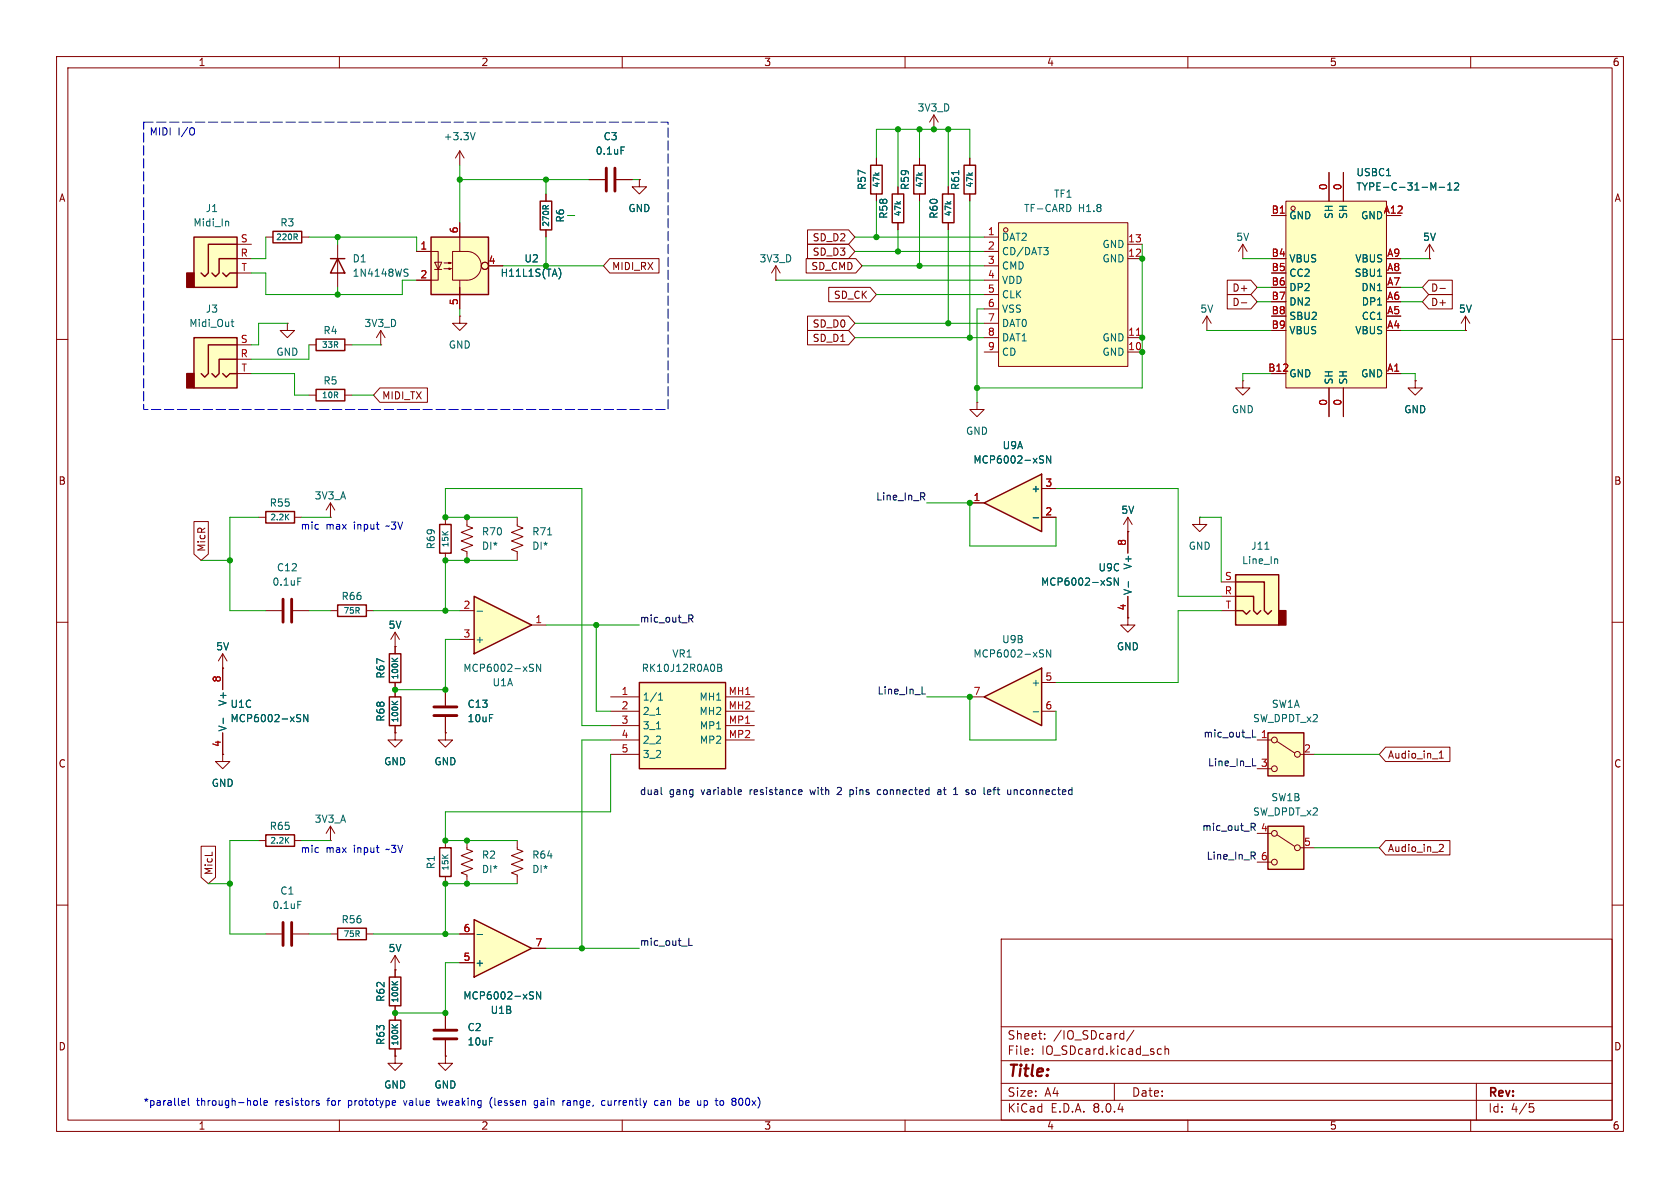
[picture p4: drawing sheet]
<svg xmlns="http://www.w3.org/2000/svg" width="297mm" height="210mm" viewBox="0 0 297 210" stroke-linecap="round" stroke-linejoin="round" font-family="sans-serif">
<g fill="none" stroke="#840000" stroke-width=".18">
<path d="M10 10h277v190h-277zM12 12h273v186h-273zM60 10v2M110 10v2M160 10v2M210 10v2M260 10v2M10 60h2M285 60h2M10 110h2M285 110h2M10 160h2"/>
<path d="M285 160h2M69.8 171.5v1.2M69.8 177.8v1.3M177 166h108v32h-108zM60 198v2M110 198v2M160 198v2M177 194.5h108M177 191.5h108M177 187.5h108M177 181.5h108M182.5 186.3v.1"/>
<path d="M182.5 185.5v.1M184.7 183.6v.1M184.7 182.8v.1M197 191.5v3M198.2 182.7l.5 .1M198.7 182.2v1.5M198.7 183.6l-.5 .1M200.5 182.1l-1.3 2M204.7 186.3h.6M204.7 185.5h.6M206 185.5l.2-.1 .3 .1 .1 .9M206 184.9v1.5"/>
<path d="M210 198v2M260 198v2M261 191.5v6.5M270.4 195.1h.7M270.5 195.7h.4l.3 .3-.2 .5-.5 .1"/>
</g>
<path d="M68.8 172.7h2.1v5.1h-2.1z" fill="none" stroke="#840000" stroke-width=".25"/>
<path d="M69.3 173.5l.6 .6M70.3 173.5l-.6 .4" fill="none" stroke="#006464" stroke-width=".18"/>
<path d="M83.8 162.6l10.2 5-10.2 5.1z" fill="#ffffc2"/>
<path d="M77.7 92.7h2.1v5.1h-2.1zM83.8 162.6l10.2 5-10.2 5.1z" fill="none" stroke="#840000" stroke-width=".25"/>
<path d="M78.7 91.4v1.3M78.7 97.8v1.3M81.3 170.2h2.5M81.3 165.1h2.5M94 167.6h2.5" fill="none" stroke="#840000" stroke-width=".18"/>
<path d="M84.3 165.2h1M93.8 175.3l.5 .1M94.1 176l.2 .2-.2 .4M95.6 175.3v1.3l-.7-1.3v1.3" fill="none" stroke="#006464" stroke-width=".18"/>
<path d="M224.2 146.1h6.3v7.6h-6.3z" fill="#ffffc2"/>
<g fill="none" stroke="#840000" stroke-width=".18">
<path d="M104.1 31.8h2.8M109 31.8h2.8M82.5 148.6v1.5l1.1 .4-2.1 .8 2.1 .7-2.1 .8 2.1 .7-2.1 .8 1 .4v1.5M91.4 148.6v1.5l1.1 .4-2.1 .8 2.1 .7-2.1 .8 2.1 .7-2.1 .8 1 .4v1.5M222.2 147.3h2.6M222.2 152.4h2.6M225.8 147.6l3.1 2M229.9 149.9h2.5"/>
<circle cx="225.3" cy="147.3" r=".51"/>
<circle cx="225.3" cy="152.4" r=".51"/>
<circle cx="229.4" cy="149.9" r=".51"/>
</g>
<path d="M224.2 146.1h6.3v7.6h-6.3z" fill="none" stroke="#840000" stroke-width=".25"/>
<path d="M107.2 29.7v4.1M108.7 29.7v4.1" fill="none" stroke="#840000" stroke-width=".51"/>
<path d="M109.8 26h.6" fill="none" stroke="#006464" stroke-width=".18"/>
<path d="M34.3 59.7h7.6v8.9h-7.6z" fill="#ffffc2"/>
<path d="M33 66h1.3v2.6h-1.3z" fill="#840000" stroke="#840000" stroke-width=".25"/>
<path d="M34.3 59.7h7.6v8.9h-7.6zM39.4 66l.6 .7 .6-.7h1.3M41.9 63.5h-3.2v2.5l-.6 .7-.6-.7M41.9 61h-5.1v5l-.6 .7-.6-.7M59.7 106.9h5.1v2.1h-5.1z" fill="none" stroke="#840000" stroke-width=".25"/>
<path d="M41.9 63.5h2.5M41.9 61h2.5M41.9 66h2.5M58.4 108h1.3M64.8 108h1.2" fill="none" stroke="#840000" stroke-width=".18"/>
<path d="M40.9 56.9h.4M41 56.5v1l.3 .2" fill="none" stroke="#006464" stroke-width=".18"/>
<path d="M34.3 41.9h7.6v8.9h-7.6z" fill="#ffffc2"/>
<path d="M33 48.3h1.3v2.5h-1.3z" fill="#840000" stroke="#840000" stroke-width=".25"/>
<path d="M34.3 41.9h7.6v8.9h-7.6zM39.4 48.3l.6 .6 .6-.6h1.3M41.9 45.7h-3.2v2.6l-.6 .6-.6-.6M41.9 43.2h-5.1v5.1l-.6 .6-.6-.6M48.3 40.9h5v2h-5z" fill="none" stroke="#840000" stroke-width=".25"/>
<path d="M41.9 45.7h2.5M41.9 43.2h2.5M41.9 48.3h2.5M47 41.9h1.3M53.3 41.9h1.3M39.4 118.1h.1M39.4 115.6l-.8 1.2M39.4 115.6v6.3M39.4 115.6l.7 1.2M47 108h2.8M51.8 108h2.8M39.4 129.5v3.9" fill="none" stroke="#840000" stroke-width=".18"/>
<path d="M40.2 39.1l.2 .2v.6M52.2 41.9l.4 .5M52.5 41.5v.3M52.6 102.2h.6M39.5 127v.9M52.7 126.3l.4 .1M52.9 127l.2 .2-.2 .4M54.4 126.3v1.3l-.7-1.3v1.3" fill="none" stroke="#006464" stroke-width=".18"/>
<path d="M50 105.9v4.1M51.6 105.9v4.1" fill="none" stroke="#840000" stroke-width=".51"/>
<path d="M113 120.7h15.3v15.2h-15.3z" fill="#ffffc2"/>
<path d="M113 120.7h15.3v15.2h-15.3zM68.8 180.3h2.1v5.1h-2.1z" fill="none" stroke="#840000" stroke-width=".25"/>
<g fill="none" stroke="#840000" stroke-width=".18">
<path d="M67.3 58.4l-.8 1.3M67.3 58.4v2.6M67.3 58.4l.8 1.3M213.4 58.4h.1M213.4 55.9l.7 1.3M213.4 55.9v2.5M213.4 55.9l-.8 1.3M219.7 45.7h.1M219.7 43.2l-.8 1.3M219.7 43.2v2.5M219.7 43.2l.8 1.3M67.3 61h.1"/>
<path d="M172.7 71.1v1.3h1.3l-1.3 1.3-1.3-1.3h1.3M172.7 71.1h.1M58.4 91.4h.1M58.4 88.9l-.7 1.3M58.4 88.9v2.5M58.4 88.9l.8 1.3M91.4 91.4v1.6l1.1 .3-2.1 .8 2.1 .8-2.1 .7 2.1 .8-2.1 .8 1 .3v1.6M78.7 129.5v1.3h1.3l-1.3 1.3-1.2-1.3h1.2M78.7 129.5h.1M78.7 121.9v2.8M78.7 126.7v2.8M107.9 123.2h5.1"/>
<path d="M107.9 125.7h5.1M107.9 128.3h5.1M107.9 130.8h5.1M107.9 133.4h5.1M128.3 123.2h5M128.3 125.7h5M128.3 128.3h5M128.3 130.8h5M47 165.1h2.8M51.8 165.1h2.8M69.8 179.1v1.2M78.7 179.1v2.8"/>
<path d="M69.8 186.7v1.3h1.3l-1.3 1.2-1.2-1.2h1.2M69.8 186.7h.1M69.8 185.4v1.3M78.7 186.7v1.3h1.3l-1.3 1.2-1.2-1.2h1.2M78.7 186.7h.1M78.7 183.9v2.8"/>
</g>
<path d="M96.8 94.6h.7M126.9 117.4h.4l.2 .3-.2 .3 .2 .1 .1 .3-.2 .3h-.5zM126.9 118h.4M116.1 126.3h.7M116.1 128.8h.7M116.4 123.8h.7M116.4 122.9l.4-.4v1.3M52.6 159.3h.6M69.3 181.1l.6 .6M70.3 181.1l-.6 .4" fill="none" stroke="#006464" stroke-width=".18"/>
<path d="M76.7 125h4.1M76.7 126.5h4.1M50 163.1v4M51.6 163.1v4M76.7 182.1h4.1M76.7 183.6h4.1" fill="none" stroke="#840000" stroke-width=".51"/>
<path d="M83.8 105.4l10.2 5.1-10.2 5.1z" fill="#ffffc2"/>
<path d="M47 90.4h5.1v2.1h-5.1zM83.8 105.4l10.2 5.1-10.2 5.1z" fill="none" stroke="#840000" stroke-width=".25"/>
<path d="M45.7 91.4h1.3M52.1 91.4h1.2M82.5 91.4v1.6l1.1 .3-2.1 .8 2.1 .8-2.1 .7 2.1 .8-2.1 .8 1 .3v1.6M81.3 108h2.5M81.3 113h2.5M94 110.5h2.5" fill="none" stroke="#840000" stroke-width=".18"/>
<path d="M84.3 108h1M93.8 117.4l.5 .1M94.1 118.1l.2 .2-.2 .4M95.6 117.4v1.3l-.7-1.3v1.3" fill="none" stroke="#006464" stroke-width=".18"/>
<path d="M176.5 39.4h22.9v25.4h-22.9z" fill="#ffffc2"/>
<g fill="none" stroke="#840000" stroke-width=".18">
<path d="M176.5 39.4h22.9v25.4h-22.9zM174 41.9h2.5M174 59.7h2.5M174 44.5h2.5M174 47h2.5M174 49.5h2.5M174 52.1h2.5M174 54.6h2.5M174 57.2h2.5M199.4 59.7h2.5M199.4 45.7h2.5M199.4 43.2h2.5"/>
<path d="M259.1 58.4h.1M259.1 55.9l-.8 1.3M259.1 55.9v2.5M259.1 55.9l.7 1.3M54.6 69.9h1.3M61 69.9h1.2M174 62.2h2.5M199.4 62.2h2.5M58.4 165.1h1.3M64.8 165.1h1.2M69.8 171.5h.1M69.8 168.9l-.7 1.3"/>
<path d="M69.8 168.9v2.6M69.8 168.9l.8 1.3"/>
<circle cx="177.8" cy="40.6" r=".38"/>
</g>
<path d="M200.9 59.3h.7" fill="none" stroke="#a90000" stroke-width=".18"/>
<path d="M189.2 36.3l.1 .4-.1 .5M184.5 43.8h.8l-.4 .4M185.1 44.2l.2 .3v.3l-.2 .2" fill="none" stroke="#006464" stroke-width=".18"/>
<path d="M55.9 68.8h5.1v2.1h-5.1zM59.7 164.1h5.1v2h-5.1z" fill="none" stroke="#840000" stroke-width=".25"/>
<path d="M227.3 35.6h17.8v33h-17.8z" fill="#ffffc2"/>
<g fill="none" stroke="#840000" stroke-width=".18">
<path d="M96.5 34.3v1.3M113 31.8v1.2h1.3l-1.3 1.3-1.2-1.3h1.2M113 31.8h.1M224.8 38.1h2.5M227.3 35.6h17.8v33h-17.8zM234.9 30.5v5.1M237.5 30.5v5.1M59.7 43.2v7.6M96.5 40.6v1.3M252.7 45.7h.1M252.7 43.2l-.7 1.3M252.7 43.2v2.5"/>
<path d="M252.7 43.2l.8 1.3M54.6 61h1.3M61 61h1.2M234.9 68.6v5.1M237.5 68.6v5.1M245.1 66h2.5M69.8 114.3h.1M69.8 111.8l-.7 1.2M69.8 111.8v3.8M69.8 111.8l.8 1.2M39.4 133.4v1.2h1.2l-1.2 1.3-1.3-1.3h1.3M39.4 133.4h.1"/>
<path d="M69.8 120.7v1.2M45.7 148.6h1.3M52.1 148.6h1.2"/>
<circle cx="228.6" cy="36.8" r=".38"/>
</g>
<path d="M96.1 36.4h.3M97 36.3l-.5 .4M254.4 33.1h1M255.9 33.6h.8M255.9 32.7l.4-.4v1.3M257.2 32.5l.4-.2 .3 .4-.8 .9h.8M71.7 48.2l.3 .1 .1 .3-.2 .2h-.3M71.7 47.6h.4M69.3 116.3l.6 .6M70.3 116.3l-.6 .5" fill="none" stroke="#006464" stroke-width=".18"/>
<path d="M95.5 35.6h2v5h-2zM55.9 59.9h5.1v2.1h-5.1zM58.4 45.7h2.6M59.7 45.7l1.3 2.6h-2.6zM68.8 115.6h2.1v5.1h-2.1zM47 147.6h5.1v2h-5.1z" fill="none" stroke="#840000" stroke-width=".25"/>
<path d="M76.2 41.9h10.2v10.2h-10.2z" fill="#ffffc2"/>
<path d="M153.9 29.2h2.1v5.1h-2.1zM157.7 34.3h2.1v5.1h-2.1zM161.5 29.2h2.1v5.1h-2.1zM166.6 34.3h2.1v5.1h-2.1zM170.4 29.2h2.1v5.1h-2.1zM76.2 41.9h10.2v10.2h-10.2zM68.8 123.2h2.1v5.1h-2.1zM77.7 149.9h2.1v5h-2.1z" fill="none" stroke="#840000" stroke-width=".25"/>
<g fill="none" stroke="#840000" stroke-width=".18">
<path d="M81.3 26.7v2.5M81.3 39.4v5.1M81.3 26.7l-.8 1.2M81.3 26.7l.7 1.2M154.9 27.9v1.3M154.9 34.3v1.3M158.7 33v1.3M158.7 39.4v1.2M162.6 27.9v1.3M162.6 34.3v1.3M165.1 22.9h.1M165.1 20.3l-.8 1.3"/>
<path d="M165.1 20.3v2.6M165.1 20.3l.8 1.3M167.6 33v1.3M167.6 39.4v1.2M171.4 27.9v1.3M171.4 34.3v1.3M50.8 57.2v1.2h1.3l-1.3 1.3-1.3-1.3h1.3M50.8 57.2h.1M73.7 44.5h3.8v5h-3.8M76.8 46.4h1.3l-.6 1.2zM76.8 47.6h1.3M78.5 47.5h1.3l-.4 .1v-.2l.4 .1"/>
<path d="M78.5 46.5h1.3l-.4 .1v-.2l.4 .1M80 44.5h2.5a2.54 2.54 0 0 1 2.6 2.5 2.54 2.54 0 0 1-2.6 2.5h-2.5zM81.3 49.5v2.6v-1.3M81.3 55.9v1.3h1.2l-1.2 1.2-1.3-1.2h1.3M81.3 55.9h.1M81.3 52.1v2.5M86.4 47h2.5M250.2 67.3v1.3h1.3l-1.3 1.3-1.3-1.3h1.3M250.2 67.3h.1M69.8 129.5v1.3h1.3l-1.3 1.3-1.2-1.3h1.2M69.8 129.5h.1M69.8 121.9v1.3"/>
<path d="M69.8 128.3v1.2M58.4 148.6h.1M58.4 146.1l-.7 1.2M58.4 146.1v2.5M58.4 146.1l.8 1.2M78.7 148.6v1.3M78.7 154.9v1.3"/>
<circle cx="85.7" cy="47" r=".63"/>
</g>
<path d="M84 23.4l-.4 1.3M169.5 30.1v.8M98.8 47.4a1.46 1.46 0 0 1 0 1.9M69.3 124l.6 .5M70.3 124l-.6 .4" fill="none" stroke="#006464" stroke-width=".18"/>
<path d="M174 88.9l10.1-5.1v10.2z" fill="#ffffc2"/>
<path d="M174 88.9l10.1-5.1v10.2z" fill="none" stroke="#840000" stroke-width=".25"/>
<g fill="none" stroke="#840000" stroke-width=".18">
<path d="M137.2 49.5h.1M137.2 47l-.8 1.3M137.2 47v2.5M137.2 47l.7 1.3M219.7 67.3v1.3h1.3l-1.3 1.3-1.3-1.3h1.3M219.7 67.3h.1M171.4 88.9h2.6M184.1 91.4h2.6M184.1 86.4h2.6M199.4 94h.1M199.4 91.4l.8 1.3M199.4 91.4v6.4"/>
<path d="M199.4 91.4l-.8 1.3M199.4 109.2v1.3h-1.3l1.3 1.3 1.3-1.3h-1.3M199.4 109.2h.1M199.4 105.4v3.8"/>
</g>
<path d="M182.7 91.5h.9M184 80.6l.5 .1M184.2 81.3l.3 .2-.3 .4M185.8 80.6v1.3l-.8-1.3v1.3M196 102.2h.4M196.2 102.8l.2 .3-.2 .3M197.7 102.2v1.2l-.7-1.2v1.2M199.5 102.8v1" fill="none" stroke="#006464" stroke-width=".18"/>
<path d="M174 123.2l10.1-5.1v10.2z" fill="#ffffc2"/>
<path d="M174 123.2l10.1-5.1v10.2z" fill="none" stroke="#840000" stroke-width=".25"/>
<path d="M212.1 91.4v1.3h-1.3l1.3 1.3 1.3-1.3h-1.3M212.1 91.4h.1M171.4 123.2h2.6M184.1 120.7h2.6M184.1 125.7h2.6" fill="none" stroke="#840000" stroke-width=".18"/>
<path d="M184 114.9h.5M184.2 115.5l.3 .3-.3 .3M185.8 114.9v1.2l-.8-1.2v1.2M182.7 125.8h.9" fill="none" stroke="#006464" stroke-width=".18"/>
<path d="M218.4 101.6h7.7v8.9h-7.7z" fill="#ffffc2"/>
<path d="M226.1 108h1.2v2.5h-1.2z" fill="#840000" stroke="#840000" stroke-width=".25"/>
<path d="M218.4 101.6h7.7v8.9h-7.7zM218.4 108h1.3l.6 .6 .7-.6M218.4 105.4h3.2v2.6l.6 .6 .7-.6M218.4 102.9h5.1v5.1l.7 .6 .6-.6" fill="none" stroke="#840000" stroke-width=".25"/>
<path d="M215.9 105.4h2.5M215.9 102.9h2.5M215.9 108h2.5" fill="none" stroke="#840000" stroke-width=".18"/>
<path d="M223.6 97.1h.7M225.7 98.8l.2 .2v.6" fill="none" stroke="#006464" stroke-width=".18"/>
<path d="M224.2 129.5h6.3v7.7h-6.3z" fill="#ffffc2"/>
<g fill="none" stroke="#840000" stroke-width=".18">
<path d="M81.3 39.4v2.5M96.5 34.3v1.3M104.1 31.8h2.8M109 31.8h2.8M113 31.8h.1M154.9 27.9v1.3M154.9 34.3v1.3M158.7 33v1.3M158.7 39.4v1.2M162.6 27.9v1.3M162.6 34.3v1.3M167.6 33v1.3"/>
<path d="M167.6 39.4v1.2M171.4 27.9v1.3M171.4 34.3v1.3M224.8 38.1h2.5M234.9 30.5v5.1M237.5 30.5v5.1M73.7 44.5h2.5M73.7 49.5h2.5M81.3 52.1v2.5M86.4 47h2.5M96.5 40.6v1.3M107.8 45.7h8.7v2.6h-8.7l-1.1-1.3z"/>
<path d="M142.5 45.7h8.8l1.1 1.3-1.1 1.3h-8.8zM142.8 43.2h7.2l1.1 1.3-1.1 1.2h-7.2zM142.8 55.9h7.2l1.1 1.3-1.1 1.2h-7.2zM142.8 58.4h7.2l1.1 1.3-1.1 1.3h-7.2zM142.8 40.6h7.2l1.1 1.3-1.1 1.3h-7.2zM146.5 50.8h7.3l1.1 1.3-1.1 1.2h-7.3zM217 49.5h4.1l1.1 1.3-1.1 1.3h-4.1zM217 52.1h4.1l1.1 1.2-1.1 1.3h-4.1zM219.5 53.5h.9M252.6 52.1h4.1v2.5h-4.1l-1.1-1.3zM252.6 49.5h4.1v2.6h-4.1l-1.1-1.3zM252.7 45.7h.1"/>
<path d="M254.6 51h.9M259.1 58.4h.1M67.2 68.6h8.4v2.5h-8.4l-1.2-1.2zM234.9 68.6v5.1M237.5 68.6v5.1M245.1 66h2.5M250.2 67.3h.1M34.3 92.2h2.5v5.7l-1.2 1.2-1.3-1.2zM171.4 88.9h2.6M184.1 91.4h2.6M184.1 86.4h2.6M199.4 94h.1"/>
<path d="M199.4 94v3.8M39.4 118.1h.1M39.4 118.1v3.8M69.8 114.3h.1M69.8 114.3v1.3M199.4 109.2h.1M199.4 105.4v3.8M39.4 133.4h.1M39.4 129.5v3.9M69.8 129.5h.1M69.8 120.7v2.5M69.8 128.3v1.2"/>
<path d="M78.7 129.5h.1M78.7 121.9v2.8M78.7 126.7v2.8M222.2 130.8h2.6M222.2 135.9h2.6M225.8 131.1l3.1 2M229.9 133.4h2.5M245 132.1h11.3v2.5h-11.3l-1.2-1.2zM254.4 134h.8M254.4 133.1l.4-.3v1.2M35.6 149.6h2.5v5.5l-1.3 1.1-1.2-1.1zM245 148.6h11.3v2.5h-11.3l-1.2-1.2z"/>
<path d="M254.6 149.3h.4l.2 .3-.8 .9h.8M69.8 171.5h.1M69.8 171.5v1.2M69.8 177.8v2.5M78.7 179.1v2.8M81.3 170.2h2.5M81.3 165.1h2.5M94 167.6h2.5M69.8 186.7h.1M69.8 185.4v1.3M78.7 186.7h.1M78.7 183.9v2.8"/>
<circle cx="85.7" cy="47" r=".63"/>
<circle cx="225.3" cy="135.9" r=".51"/>
<circle cx="225.3" cy="130.8" r=".51"/>
<circle cx="229.4" cy="133.4" r=".51"/>
</g>
<path d="M224.2 129.5h6.3v7.7h-6.3z" fill="none" stroke="#840000" stroke-width=".25"/>
<g fill="none" stroke="#0f0f0f" stroke-width=".18">
<path d="M163.1 87.8l.4 .6M163.4 87.2l.1 .2-.1 .3M121.8 108.7h.5l.2 .2-.1 .4-.6 .1M122.1 109.4l.4 .6M116.9 139.2v1.1l.2 .2M130.7 139.6l.3 .1 .1 .2-.6 .1M141.4 139.6l.3 .1 .1 .2-.6 .1M148.2 139.2l-.2 .1M148.7 139.7l-.7 .8h.8M150.3 139.6v1.3M150.6 139.6l-.3 .1M155.7 139.7l-.4-.1-.2 .3 .1 .5h.5"/>
<path d="M163 122.7h.6M165.8 139.7h.5v.8M166.3 139.9l-.4 .1-.2 .2 .2 .3 .4-.1M171.9 139.7l-.1 .2 .1 .5M174.8 139.6l.3 .1 .1 .2-.6 .1M179.3 139.6v.9M179.8 139.7l-.3-.1-.2 .1M221.4 129v1.3h.6M221.4 135.4h.6M131 140.4l-.3 .1M141.7 140.4l-.3 .1M150.3 140.4l.3 .1"/>
<path d="M168.6 140.5h.7M175.1 140.4l-.3 .1M221.2 145.5h.5l.2 .3-.1 .3-.6 .1M221.5 146.2l.4 .6M221.5 151.3l.4 .6M221.8 150.7l.1 .2-.1 .3M121.8 165.9v1.2h.6"/>
</g>
<g fill="none" stroke="#0000c2" stroke-width=".18">
<path d="M34.3 22.8v.9M32.1 195.2l.2 .2 .4-.1M32.1 194.7l.2-.1h.3l.1 .1v.2l-.6 .1M33.3 194.1v1.1l.2 .2M45.1 194.6h.3l.1 .2-.1 .5-.3 .1M46.1 194.1v1.1l.1 .2M46.7 195l.6-.1-.1-.3h-.4l-.1 .1v.6h.5M56 194.9l.4 .1 .1 .2-.2 .2-.4-.1M56 194.6h.4M69.9 194.6v.3l-.6 .1M71.3 194.6l.3 .8M77.3 194.6h.4"/>
<path d="M77.4 194.1v1.1l.3 .2M87 194a1.46 1.46 0 0 0 0 1.9M95 194.6h-.3l-.3 .2 .2 .5h.4M95 194.6v1l-.2 .2h-.3M99.9 194.6l-.4 .2M100.7 194.6h-.4M100.7 194.9h-.3l-.2 .2 .1 .2 .4 .1M106.4 195.3l.2 .1 .4-.1M107 194.6h-.4l-.2 .1M116.3 194.6h-.3l-.3 .2 .1 .5h.5M117.2 194.6h-.3M117.3 194.9h-.3l-.2 .2 .1 .2 .4 .1"/>
<path d="M121.8 194.6h-.4l-.2 .1 .1 .6h.5M121.8 194.9l-.6 .1M124.6 194.6h.4l.1 .2M125.1 195.2l-.1 .1-.4 .1M131 194.1a.79 .79 0 0 1 0 1.3"/>
</g>
<path d="M25.4 21.6h92.7v50.8h-92.7z" fill="none" stroke="#0000c2" stroke-width=".18" stroke-dasharray="1.7 .6"/>
<g fill="none" stroke="#009600" stroke-width=".18">
<path d="M81.3 31.8h22.8M81.3 29.2v10.2M96.5 31.8v2.5M100.3 38.1h1.3M111.8 31.8h1.2M154.9 27.9v-5h16.5v5M154.9 35.6v6.3M158.7 22.9v10.1M162.6 22.9v5M162.6 35.6v11.4M167.6 22.9v10.1M171.4 35.6v24.1"/>
<path d="M44.4 48.3h2.6v3.8h24.1v-2.6h2.6M47 41.9v3.8h-2.6M50.8 57.2h-5.1v3.8h-1.3M54.6 41.9h19.1v2.6M59.7 41.9v1.3M59.7 50.8v1.3M81.3 54.6v1.3M88.9 47h17.8M96.5 41.9v5.1M137.2 49.5h36.8M151.1 41.9h22.9M151.1 57.2h22.9"/>
<path d="M151.1 44.5h22.9M151.1 59.7h22.9M152.4 47h21.6M154.9 52.1h19.1M158.7 40.6v3.9M167.6 40.6v16.6M174 54.6h-1.3v16.5M201.9 43.2v25.4h-29.2M213.4 58.4h11.4M219.7 45.7h5.1M222.2 53.3h2.6M222.2 50.8h2.6"/>
<path d="M247.6 45.7h5.1M247.6 58.4h11.5M247.6 53.3h3.9M247.6 50.8h3.9M44.4 66h7.7v3.9h2.5M54.6 61v2.5h-10.2M62.2 61h5.1M62.2 69.9h3.8M224.8 66h-5.1v1.3M247.6 66h2.6v1.3M35.6 99.1h5M45.7 91.4h-5.1v16.6h6.4"/>
<path d="M53.3 91.4h5.1M91.4 91.4h-12.7v-5h24.2v41.9h5M91.4 99.1h-12.7v8.9M163.8 88.9h7.6v7.6h15.3v-5.1M186.7 86.4h21.6v19h7.6M212.1 91.4h3.8v11.5M54.6 108h3.8M66 108h15.3M81.3 113h-2.6v8.9h-8.9M96.5 110.5h16.5M105.4 110.5v15.2h2.5M215.9 108h-7.6v12.7h-21.6"/>
<path d="M107.9 133.4v10.1h-29.2v5.1h12.7M107.9 130.8h-5v36.8M163.8 123.2h7.6v7.6h15.3v-5.1M232.4 133.4h11.4M36.8 156.2h3.8M45.7 148.6h-5.1v16.5h6.4M53.3 148.6h5.1M91.4 156.2h-12.7v8.9M232.4 149.9h11.4M54.6 165.1h3.8M66 165.1h15.3M81.3 170.2h-2.6v8.9h-8.9"/>
<path d="M96.5 167.6h16.5"/>
</g>
<g fill="none" stroke="#006464" stroke-width=".18">
<path d="M96.1 36.4h.3M97 36.3l-.5 .4M109.8 26h.6M169.5 30.1v.8M254.4 33.1h1M255.9 33.6h.8M255.9 32.7l.4-.4v1.3M257.2 32.5l.4-.2 .3 .4-.8 .9h.8M98.8 47.4a1.46 1.46 0 0 1 0 1.9M182.7 91.5h.9M184 80.6l.5 .1M184.2 81.3l.3 .2-.3 .4"/>
<path d="M185.8 80.6v1.3l-.8-1.3v1.3M69.3 116.3l.6 .6M70.3 116.3l-.6 .5M196 102.2h.4M196.2 102.8l.2 .3-.2 .3M197.7 102.2v1.2l-.7-1.2v1.2M199.5 102.8v1M39.5 127v.9M52.7 126.3l.4 .1M52.9 127l.2 .2-.2 .4M54.4 126.3v1.3l-.7-1.3v1.3M69.3 124l.6 .5"/>
<path d="M70.3 124l-.6 .4M69.3 173.5l.6 .6M70.3 173.5l-.6 .4M84.3 165.2h1M93.8 175.3l.5 .1M94.1 176l.2 .2-.2 .4M95.6 175.3v1.3l-.7-1.3v1.3M69.3 181.1l.6 .6M70.3 181.1l-.6 .4"/>
</g>
<g fill="#009600" stroke="#009600" stroke-width=".18">
<circle cx="82.5" cy="156.2" r=".46"/>
<circle cx="78.7" cy="165.1" r=".46"/>
<circle cx="78.7" cy="156.2" r=".46"/>
<circle cx="82.5" cy="148.6" r=".46"/>
<circle cx="78.7" cy="148.6" r=".46"/>
<circle cx="102.9" cy="167.6" r=".46"/>
<circle cx="40.6" cy="156.2" r=".46"/>
<circle cx="78.7" cy="179.1" r=".46"/>
<circle cx="69.8" cy="179.1" r=".46"/>
<circle cx="40.6" cy="99.1" r=".46"/>
<circle cx="69.8" cy="121.9" r=".46"/>
<circle cx="59.7" cy="41.9" r=".46"/>
<circle cx="59.7" cy="52.1" r=".46"/>
<circle cx="105.4" cy="110.5" r=".46"/>
<circle cx="78.7" cy="121.9" r=".46"/>
<circle cx="78.7" cy="91.4" r=".46"/>
<circle cx="78.7" cy="99.1" r=".46"/>
<circle cx="82.5" cy="91.4" r=".46"/>
<circle cx="78.7" cy="108" r=".46"/>
<circle cx="82.5" cy="99.1" r=".46"/>
<circle cx="167.6" cy="57.2" r=".46"/>
<circle cx="172.7" cy="68.6" r=".46"/>
<circle cx="158.7" cy="44.5" r=".46"/>
<circle cx="162.6" cy="22.9" r=".46"/>
<circle cx="165.1" cy="22.9" r=".46"/>
<circle cx="158.7" cy="22.9" r=".46"/>
<circle cx="167.6" cy="22.9" r=".46"/>
<circle cx="96.5" cy="47" r=".46"/>
<circle cx="96.5" cy="31.8" r=".46"/>
<circle cx="81.3" cy="31.8" r=".46"/>
<circle cx="154.9" cy="41.9" r=".46"/>
<circle cx="171.4" cy="88.9" r=".46"/>
<circle cx="171.4" cy="123.2" r=".46"/>
<circle cx="162.6" cy="47" r=".46"/>
<circle cx="171.4" cy="59.7" r=".46"/>
<circle cx="201.9" cy="45.7" r=".46"/>
<circle cx="201.9" cy="59.7" r=".46"/>
<circle cx="201.9" cy="62.2" r=".46"/>
</g>
<text font-size="2.8" fill="#840000" x="178" y="190.9">Title:</text>
<g font-size="2.1" fill="#840000">
<text x="178" y="184">Sheet:</text>
<text x="186.2" y="184">/IO_SDcard/</text>
<text x="178" y="186.7">File:</text>
<text x="184.1" y="186.7">IO_SDcard.kicad_sch</text>
<text x="178" y="196.9">KiCad</text>
<text x="178" y="194.1">Size:</text>
<text x="184.7" y="194.1">A4</text>
<text x="185.7" y="196.9">E.D.A.</text>
<text x="193.3" y="196.9">8.0.4</text>
<text x="200" y="194.1">Date:</text>
<text x="263" y="194.3">Rev:</text>
<text x="263" y="196.9">Id:</text>
<text x="267.1" y="196.9">4/5</text>
</g>
<g font-size="1.8" fill="#840000">
<text x="35" y="11.9">1</text>
<text x="85" y="11.9">2</text>
<text x="135" y="11.9">3</text>
<text x="185" y="11.9">4</text>
<text x="235" y="11.9">5</text>
<text x="285" y="11.9">6</text>
<text x="10.3" y="35.9">A</text>
<text x="285.3" y="35.9">A</text>
<text x="108.1" y="47.9">MIDI_RX</text>
<text x="143.3" y="47.9">SD_CMD</text>
<text x="143.6" y="45.4">SD_D3</text>
<text x="143.6" y="42.9">SD_D2</text>
<text x="147.3" y="53">SD_CK</text>
<text x="217.8" y="51.8">D+</text>
<text x="252.9" y="51.8">D-</text>
<text x="143.6" y="58.1">SD_D0</text>
<text x="217.8" y="54.3">D-</text>
<text x="252.9" y="54.3">D+</text>
<text x="143.6" y="60.6">SD_D1</text>
<text x="67.5" y="70.8">MIDI_TX</text>
<text x="10.3" y="85.9">B</text>
<text x="285.3" y="85.9">B</text>
<text x="36.5" y="97.6" transform="rotate(-90 36.5 97.6)">MicR</text>
<text x="10.3" y="135.9">C</text>
<text x="245.3" y="134.3">Audio_in_1</text>
<text x="285.3" y="135.9">C</text>
<text x="37.8" y="154.8" transform="rotate(-90 37.8 154.8)">MicL</text>
<text x="245.3" y="150.8">Audio_in_2</text>
<text x="10.3" y="185.9">D</text>
<text x="285.3" y="185.9">D</text>
<text x="35" y="199.9">1</text>
<text x="85" y="199.9">2</text>
<text x="135" y="199.9">3</text>
<text x="185" y="199.9">4</text>
<text x="235" y="199.9">5</text>
<text x="285" y="199.9">6</text>
</g>
<g font-size="1.8" fill="#006464">
<text x="162.1" y="19.9">3V3_D</text>
<text x="78.3" y="25">+3.3V</text>
<text x="105.2" y="27.5">0.1uF</text>
<text x="106.6" y="25">C3</text>
<text x="153.3" y="33.7" transform="rotate(-90 153.3 33.7)">R57</text>
<text x="160.9" y="33.7" transform="rotate(-90 160.9 33.7)">R59</text>
<text x="169.8" y="33.7" transform="rotate(-90 169.8 33.7)">R61</text>
<text x="186.2" y="35.2">TF1</text>
<text x="239.7" y="31.3">USBC1</text>
<text x="239.7" y="33.9">TYPE-C-31-M-12</text>
<text x="34.1" y="40.2">Midi_In</text>
<text x="36.3" y="37.7">J1</text>
<text x="49.5" y="40.2">R3</text>
<text x="99.9" y="39.4" transform="rotate(-90 99.9 39.4)">R6</text>
<text x="111" y="37.7">GND</text>
<text x="157.1" y="38.8" transform="rotate(-90 157.1 38.8)">R58</text>
<text x="166" y="38.8" transform="rotate(-90 166 38.8)">R60</text>
<text x="180.9" y="37.7">TF-CARD</text>
<text x="190.6" y="37.7">H1.8</text>
<text x="227.8" y="39">GND</text>
<text x="235.8" y="38.8" transform="rotate(-90 235.8 38.8)">SH</text>
<text x="238.4" y="38.8" transform="rotate(-90 238.4 38.8)">SH</text>
<text x="240.5" y="39">GND</text>
<text x="62.2" y="46.6">D1</text>
<text x="92.6" y="46.6">U2</text>
<text x="134.2" y="46.6">3V3_D</text>
<text x="177" y="42.8">DAT2</text>
<text x="177" y="45.3">CD/DAT3</text>
<text x="177" y="47.9">CMD</text>
<text x="194.8" y="46.6">GND</text>
<text x="194.8" y="44">GND</text>
<text x="218.5" y="42.8">5V</text>
<text x="227.8" y="46.6">VBUS</text>
<text x="239.5" y="46.6">VBUS</text>
<text x="251.5" y="42.8">5V</text>
<text x="62.2" y="49.1">1N4148WS</text>
<text x="88.4" y="49.1">H11L1S(TA)</text>
<text x="177" y="50.4">VDD</text>
<text x="177" y="52.9">CLK</text>
<text x="227.8" y="49.1">CC2</text>
<text x="227.8" y="51.7">DP2</text>
<text x="239.4" y="49.1">SBU1</text>
<text x="240.6" y="51.7">DN1</text>
<text x="33.4" y="58">Midi_Out</text>
<text x="36.3" y="55.5">J3</text>
<text x="57.1" y="59.3">R4</text>
<text x="64.3" y="58">3V3_D</text>
<text x="177" y="55.5">VSS</text>
<text x="177" y="58">DAT0</text>
<text x="212.1" y="55.5">5V</text>
<text x="227.8" y="54.2">DN2</text>
<text x="227.8" y="56.7">SBU2</text>
<text x="227.8" y="59.3">VBUS</text>
<text x="239.5" y="59.3">VBUS</text>
<text x="240.6" y="56.7">CC1</text>
<text x="240.6" y="54.2">DP1</text>
<text x="257.8" y="55.5">5V</text>
<text x="48.8" y="63.1">GND</text>
<text x="79.2" y="61.8">GND</text>
<text x="177" y="60.6">DAT1</text>
<text x="177" y="63.1">CD</text>
<text x="194.8" y="63.1">GND</text>
<text x="194.8" y="60.6">GND</text>
<text x="57.1" y="68.2">R5</text>
<text x="227.8" y="66.9">GND</text>
<text x="235.8" y="68.1" transform="rotate(-90 235.8 68.1)">SH</text>
<text x="238.4" y="68.1" transform="rotate(-90 238.4 68.1)">SH</text>
<text x="240.5" y="66.9">GND</text>
<text x="170.7" y="77.1">GND</text>
<text x="217.7" y="73.3">GND</text>
<text x="248.2" y="73.3">GND</text>
<text x="172" y="82.1">MCP6002-xSN</text>
<text x="177.2" y="79.6">U9A</text>
<text x="47.6" y="89.8">R55</text>
<text x="55.5" y="88.5">3V3_A</text>
<text x="182.2" y="87.2">+</text>
<text x="85.1" y="94.8">R70</text>
<text x="94" y="94.8">R71</text>
<text x="198.1" y="91">5V</text>
<text x="48.9" y="101.2">C12</text>
<text x="77.1" y="97.2" transform="rotate(-90 77.1 97.2)">R69</text>
<text x="85.1" y="97.4">DI*</text>
<text x="94" y="97.4">DI*</text>
<text x="194.1" y="101.2">U9C</text>
<text x="200.3" y="100.8" transform="rotate(-90 200.3 100.8)">V+</text>
<text x="210.1" y="97.4">GND</text>
<text x="219.5" y="99.9">Line_In</text>
<text x="221.1" y="97.4">J11</text>
<text x="48.1" y="103.7">0.1uF</text>
<text x="60.3" y="106.3">R66</text>
<text x="183.9" y="103.7">MCP6002-xSN</text>
<text x="200.3" y="105.3" transform="rotate(-90 200.3 105.3)">V-</text>
<text x="68.6" y="111.4">5V</text>
<text x="83.9" y="113.9">+</text>
<text x="177.1" y="113.9">U9B</text>
<text x="38.1" y="115.2">5V</text>
<text x="81.8" y="119">MCP6002-xSN</text>
<text x="113.4" y="119">RK10J12R0A0B</text>
<text x="118.8" y="116.4">VR1</text>
<text x="172" y="116.4">MCP6002-xSN</text>
<text x="197.4" y="115.2">GND</text>
<text x="40.2" y="124.9" transform="rotate(-90 40.2 124.9)">V+</text>
<text x="40.6" y="125.3">U1C</text>
<text x="68.2" y="120.1" transform="rotate(-90 68.2 120.1)">R67</text>
<text x="82.6" y="125.3">C13</text>
<text x="87" y="121.5">U1A</text>
<text x="113.5" y="124.1">1/1</text>
<text x="123.6" y="124.1">MH1</text>
<text x="182.2" y="121.5">+</text>
<text x="224.7" y="125.3">SW1A</text>
<text x="40.2" y="129.4" transform="rotate(-90 40.2 129.4)">V-</text>
<text x="40.6" y="127.9">MCP6002-xSN</text>
<text x="68.2" y="127.7" transform="rotate(-90 68.2 127.7)">R68</text>
<text x="82.6" y="127.9">10uF</text>
<text x="113.5" y="126.6">2_1</text>
<text x="113.5" y="129.1">3_1</text>
<text x="113.5" y="131.7">2_2</text>
<text x="123.6" y="126.6">MH2</text>
<text x="123.6" y="129.1">MP1</text>
<text x="123.6" y="131.7">MP2</text>
<text x="221.4" y="127.9">SW_DPDT_x2</text>
<text x="67.8" y="135.5">GND</text>
<text x="76.7" y="135.5">GND</text>
<text x="113.5" y="134.2">3_2</text>
<text x="37.3" y="139.3">GND</text>
<text x="224.7" y="141.8">SW1B</text>
<text x="47.6" y="146.9">R65</text>
<text x="55.5" y="145.6">3V3_A</text>
<text x="221.4" y="144.4">SW_DPDT_x2</text>
<text x="77.1" y="153.7" transform="rotate(-90 77.1 153.7)">R1</text>
<text x="85.1" y="152">R2</text>
<text x="85.1" y="154.5">DI*</text>
<text x="94" y="152">R64</text>
<text x="94" y="154.5">DI*</text>
<text x="48.1" y="160.9">0.1uF</text>
<text x="49.5" y="158.3">C1</text>
<text x="60.3" y="163.4">R56</text>
<text x="68.6" y="168.5">5V</text>
<text x="83.9" y="171">+</text>
<text x="68.2" y="177.2" transform="rotate(-90 68.2 177.2)">R62</text>
<text x="81.8" y="176.9">MCP6002-xSN</text>
<text x="86.6" y="179.4">U1B</text>
<text x="68.2" y="184.8" transform="rotate(-90 68.2 184.8)">R63</text>
<text x="82.6" y="182.5">C2</text>
<text x="82.6" y="185">10uF</text>
<text x="67.8" y="192.6">GND</text>
<text x="76.7" y="192.6">GND</text>
</g>
<g font-size="1.8" fill="#0000c2">
<text x="26.4" y="24.3">MIDI</text>
<text x="31.5" y="24.3">I/O</text>
<text x="53.1" y="93.8">mic</text>
<text x="57.6" y="93.8">max</text>
<text x="62.7" y="93.8">input</text>
<text x="68.6" y="93.8">~3V</text>
<text x="53.1" y="151">mic</text>
<text x="57.6" y="151">max</text>
<text x="62.7" y="151">input</text>
<text x="68.6" y="151">~3V</text>
<text x="25.3" y="195.7">*parallel</text>
<text x="34.7" y="195.7">through-hole</text>
<text x="48.8" y="195.7">resistors</text>
<text x="58.2" y="195.7">for</text>
<text x="62" y="195.7">prototype</text>
<text x="72.1" y="195.7">value</text>
<text x="78.3" y="195.7">tweaking</text>
<text x="87.7" y="195.7">(lessen</text>
<text x="95.7" y="195.7">gain</text>
<text x="100.9" y="195.7">range,</text>
<text x="108" y="195.7">currently</text>
<text x="117.6" y="195.7">can</text>
<text x="122.2" y="195.7">be</text>
<text x="125.6" y="195.7">up</text>
<text x="129" y="195.7">to</text>
<text x="132.1" y="195.7">800x)</text>
</g>
<g font-size="1.8" fill="#a90000">
<text x="234.7" y="33.7" transform="rotate(-90 234.7 33.7)">0</text>
<text x="237.2" y="33.7" transform="rotate(-90 237.2 33.7)">0</text>
<text x="81" y="41.3" transform="rotate(-90 81 41.3)">6</text>
<text x="174.6" y="41.7">1</text>
<text x="224.7" y="37.8">B1</text>
<text x="244.5" y="37.8">A12</text>
<text x="42.4" y="45.5">R</text>
<text x="42.5" y="42.9">S</text>
<text x="74.2" y="44.2">1</text>
<text x="86.3" y="46.7">4</text>
<text x="174.6" y="44.2">2</text>
<text x="174.6" y="46.7">3</text>
<text x="199.3" y="45.5">12</text>
<text x="199.3" y="42.9">13</text>
<text x="224.7" y="45.5">B4</text>
<text x="245.1" y="45.5">A9</text>
<text x="42.6" y="48">T</text>
<text x="74.2" y="49.3">2</text>
<text x="174.6" y="49.3">4</text>
<text x="174.6" y="51.8">5</text>
<text x="224.7" y="48">B5</text>
<text x="224.7" y="50.5">B6</text>
<text x="224.7" y="53.1">B7</text>
<text x="245.1" y="53.1">A6</text>
<text x="245.1" y="50.5">A7</text>
<text x="245.1" y="48">A8</text>
<text x="81" y="54" transform="rotate(-90 81 54)">5</text>
<text x="174.6" y="54.4">6</text>
<text x="174.6" y="56.9">7</text>
<text x="174.6" y="59.4">8</text>
<text x="199.3" y="59.4">11</text>
<text x="224.7" y="55.6">B8</text>
<text x="224.7" y="58.2">B9</text>
<text x="245.1" y="58.2">A4</text>
<text x="245.1" y="55.6">A5</text>
<text x="42.4" y="63.2">R</text>
<text x="42.5" y="60.7">S</text>
<text x="42.6" y="65.8">T</text>
<text x="174.6" y="62">9</text>
<text x="199.3" y="62">10</text>
<text x="224.1" y="65.8">B12</text>
<text x="245.1" y="65.8">A1</text>
<text x="234.7" y="71.8" transform="rotate(-90 234.7 71.8)">0</text>
<text x="237.2" y="71.8" transform="rotate(-90 237.2 71.8)">0</text>
<text x="172" y="88.6">1</text>
<text x="184.7" y="86.1">3</text>
<text x="184.7" y="91.2">2</text>
<text x="199.1" y="96.6" transform="rotate(-90 199.1 96.6)">8</text>
<text x="81.8" y="107.7">2</text>
<text x="216.4" y="105.2">R</text>
<text x="216.5" y="102.6">S</text>
<text x="216.6" y="107.7">T</text>
<text x="81.8" y="112.8">3</text>
<text x="94.5" y="110.2">1</text>
<text x="199.1" y="108" transform="rotate(-90 199.1 108)">4</text>
<text x="39.1" y="120.7" transform="rotate(-90 39.1 120.7)">8</text>
<text x="109.8" y="122.9">1</text>
<text x="109.8" y="125.5">2</text>
<text x="128.7" y="122.9">MH1</text>
<text x="128.7" y="125.5">MH2</text>
<text x="172" y="122.9">7</text>
<text x="184.7" y="120.4">5</text>
<text x="184.7" y="125.5">6</text>
<text x="109.8" y="128">3</text>
<text x="109.8" y="130.6">4</text>
<text x="128.7" y="128">MP1</text>
<text x="128.7" y="130.6">MP2</text>
<text x="222.8" y="130.6">1</text>
<text x="39.1" y="132.2" transform="rotate(-90 39.1 132.2)">4</text>
<text x="109.8" y="133.1">5</text>
<text x="222.8" y="135.6">3</text>
<text x="230.4" y="133.1">2</text>
<text x="222.8" y="147.1">4</text>
<text x="230.4" y="149.6">5</text>
<text x="222.8" y="152.1">6</text>
<text x="81.8" y="164.8">6</text>
<text x="94.5" y="167.4">7</text>
<text x="81.8" y="169.9">5</text>
</g>
<g font-size="1.8" fill="#0f0f0f">
<text x="154.8" y="88.6">Line_In_R</text>
<text x="113" y="110.1">mic_out_R</text>
<text x="155" y="122.8">Line_In_L</text>
<text x="212.7" y="130.5">mic_out_L</text>
<text x="213.5" y="135.5">Line_In_L</text>
<text x="113" y="140.6">dual</text>
<text x="118.3" y="140.6">gang</text>
<text x="124.1" y="140.6">variable</text>
<text x="132.8" y="140.6">resistance</text>
<text x="143.7" y="140.6">with</text>
<text x="148.7" y="140.6">2</text>
<text x="151.1" y="140.6">pins</text>
<text x="156.2" y="140.6">connected</text>
<text x="167" y="140.6">at</text>
<text x="170.1" y="140.6">1</text>
<text x="172.5" y="140.6">so</text>
<text x="175.8" y="140.6">left</text>
<text x="180.2" y="140.6">unconnected</text>
<text x="212.4" y="147">mic_out_R</text>
<text x="213.2" y="152.1">Line_In_R</text>
<text x="113" y="167.3">mic_out_L</text>
</g>
<g font-size="1.4" fill="#006464">
<text x="155.7" y="33.3" transform="rotate(-90 155.7 33.3)">47k</text>
<text x="163.3" y="33.3" transform="rotate(-90 163.3 33.3)">47k</text>
<text x="172.2" y="33.3" transform="rotate(-90 172.2 33.3)">47k</text>
<text x="97.3" y="40.2" transform="rotate(-90 97.3 40.2)">270R</text>
<text x="159.5" y="38.3" transform="rotate(-90 159.5 38.3)">47k</text>
<text x="168.4" y="38.3" transform="rotate(-90 168.4 38.3)">47k</text>
<text x="48.7" y="42.6">220R</text>
<text x="56.8" y="61.7">33R</text>
<text x="56.8" y="70.6">10R</text>
<text x="47.7" y="92.2">2.2K</text>
<text x="79.5" y="96.9" transform="rotate(-90 79.5 96.9)">15K</text>
<text x="60.6" y="108.7">75R</text>
<text x="70.6" y="120.2" transform="rotate(-90 70.6 120.2)">100K</text>
<text x="70.6" y="127.8" transform="rotate(-90 70.6 127.8)">100K</text>
<text x="47.7" y="149.3">2.2K</text>
<text x="79.5" y="154" transform="rotate(-90 79.5 154)">15K</text>
<text x="60.6" y="165.8">75R</text>
<text x="70.6" y="177.3" transform="rotate(-90 70.6 177.3)">100K</text>
<text x="70.6" y="185" transform="rotate(-90 70.6 185)">100K</text>
</g>
</svg>
